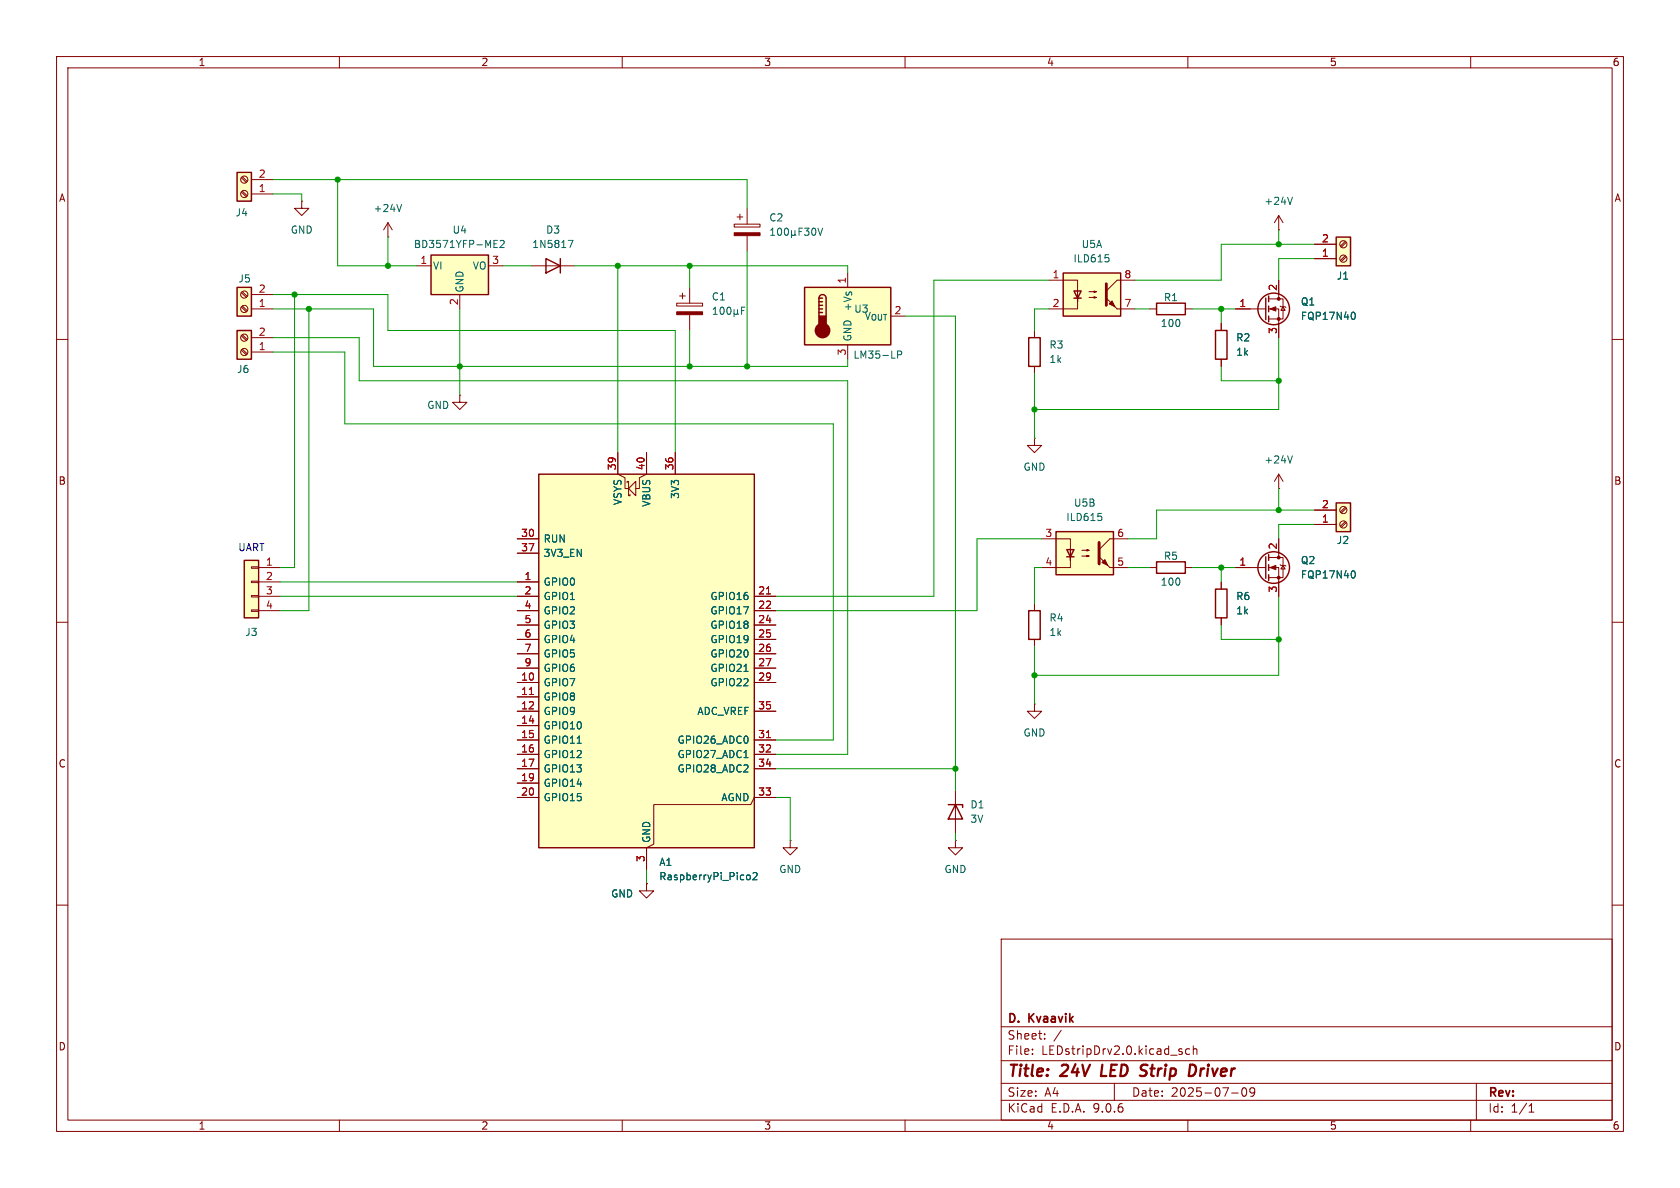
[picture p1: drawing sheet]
<svg xmlns="http://www.w3.org/2000/svg" width="297mm" height="210mm" viewBox="0 0 297 210" stroke-linecap="round" stroke-linejoin="round" font-family="sans-serif">
<g fill="none" stroke="#840000" stroke-width=".18">
<path d="M10 10h277v190h-277zM12 12h273v186h-273zM60 10v2M110 10v2M160 10v2M210 10v2M260 10v2M119.6 53.6h4.6v.5h-4.6zM120.1 52.3h1.1M120.6 51.8v1M121.9 50.8v2.8M121.9 55.6v2.8"/>
<path d="M218.4 54.6h5.4M224.3 52.8h2.5v3.6h-2.5M224.3 54.6h1.8v5.1M226.1 49.5v3.3M226.3 54.1l.1 .1h.8l.1 .2M226.8 54.2l.4 .7h-.8zM10 60h2M285 60h2M224.3 98.6h2.5v3.5h-2.5M226.1 95.3v3.3M226.3 99.8l.1 .1h.8l.1 .2M226.8 99.9l.4 .7h-.8z"/>
<path d="M10 110h2M218.4 100.3h5.4M224.3 100.3h1.8v5.1M285 110h2M10 160h2M177 166h108v32h-108zM285 160h2M60 198v2M110 198v2M160 198v2M177 194.5h108M177 191.5h108"/>
<path d="M177 187.5h108M177 181.5h108M182.5 186.3v.1M182.5 185.5v.1M184.7 183.6v.1M184.7 182.8v.1M187.6 182.1l-1.3 2M197 191.5v3M208.6 185.9l.4 .1v.2l-.2 .2h-.3M208.6 185.4l.4 .1M210 198v2M210.3 185.5l-.4-.1-.3 .3v.4l.1 .2h.6"/>
<path d="M211 185.5l.2-.1 .3 .1 .1 .9M211 184.9v1.5M217.7 193.2h1.2M219.7 192.4l.2-.1a.81 .81 0 0 1 .6 .6 .81 .81 0 0 1-.3 .8l-.2 .1a.81 .81 0 0 1-.3-1.4zM221.8 192.9l-.3 .3h-.3l-.2-.3 .1-.5 .4-.1 .2 .1a.99 .99 0 0 1-.3 1.4h-.3M260 198v2M261 191.5v6.5M270.3 196.6h.9M270.3 195.5l.4-.4v1.5"/>
</g>
<path d="M194.9 188.2l-.3 2h1M202 189.2l.6 .2M202.1 188.2h.5M202.6 190l-.3 .2h-.5M210.4 188.2h.5a1.08 1.08 0 0 1 .5 1.1 1.08 1.08 0 0 1-.8 .9" fill="none" stroke="#840000" stroke-width=".4"/>
<g fill="#840000" stroke="#840000" stroke-width=".18">
<path d="M119.6 55.1h4.6v.5h-4.6z"/>
<path d="M224.5 100.3l1.1-.4v.8z"/>
<path d="M224.5 54.6l1.1-.4v.8z"/>
<circle cx="226.1" cy="98.6" r=".25"/>
<circle cx="226.1" cy="102.1" r=".25"/>
<circle cx="226.1" cy="52.8" r=".25"/>
<circle cx="226.1" cy="56.4" r=".25"/>
</g>
<path d="M126.1 55.6h.7M126.1 54.7l.3-.4v1.3M127.4 54.4l.2-.1a.68 .68 0 0 1 .4 .6 .68 .68 0 0 1-.4 .7l-.2-.2-.1-.3zM128.6 54.4l.2-.1a.68 .68 0 0 1 .4 .6 .68 .68 0 0 1-.4 .7l-.2-.2-.1-.3zM129.8 55.4l.2 .2h.2l.2-.2M129.8 54.7v1.3M130.4 55.4l.2 .2M130.4 54.7v.7M131.1 54.9h.4M131.7 54.3h-.6v1.3M239.2 55.2a.68 .68 0 0 1 .4 .6 .68 .68 0 0 1-.4 .7M239.2 100.9a.68 .68 0 0 1 .4 .6 .68 .68 0 0 1-.4 .7" fill="none" stroke="#006464" stroke-width=".18"/>
<g fill="none" stroke="#840000" stroke-width=".25">
<path d="M223.8 52.7v3.8M224.3 52.3v1M224.3 54.1v1M224.3 55.9v1M223.8 98.4v3.8M224.3 98v1.1M224.3 99.8v1M224.3 101.6v1"/>
<circle cx="225.2" cy="54.6" r="2.79"/>
<circle cx="225.2" cy="100.3" r="2.79"/>
</g>
<path d="M236.2 41.9h2.6v5.1h-2.6z" fill="#ffffc2"/>
<path d="M236.2 41.9h2.6v5.1h-2.6z" fill="none" stroke="#840000" stroke-width=".25"/>
<g fill="none" stroke="#840000" stroke-width=".18">
<path d="M232.4 45.7h3.8M232.4 43.2h3.8M237.8 45.2l-.8 .9M237.8 42.7l-.8 .8M238 45.4l-.9 .8M238 42.8l-.9 .9M226.1 86.4h.1M226.1 83.8l-.8 1.3M226.1 83.8l.7 1.3M226.1 83.8v2.6M114.3 156.2v1.3h1.3l-1.3 1.3-1.3-1.3h1.3M114.3 156.2h.1"/>
<circle cx="237.5" cy="43.2" r=".63"/>
<circle cx="237.5" cy="45.7" r=".63"/>
</g>
<path d="M228.5 80.6l-.4 1.3" fill="none" stroke="#006464" stroke-width=".18"/>
<path d="M236.2 88.9h2.6v5.1h-2.6z" fill="#ffffc2"/>
<path d="M96.5 45.7l2.6 1.3-2.6 1.3zM99.1 45.7v2.6M214.9 58.4h2v5.1h-2zM236.2 88.9h2.6v5.1h-2.6z" fill="none" stroke="#840000" stroke-width=".25"/>
<g fill="none" stroke="#840000" stroke-width=".18">
<path d="M129.8 39.6h4.6v.5h-4.6zM130.3 38.4h1M130.8 37.8v1.1M132.1 36.8v2.8M226.1 38.1l-.8 1.3M226.1 38.1l.7 1.3M226.1 38.1v2.5M94 47h7.6M132.1 41.7v2.8M215.9 57.2v1.2M226.1 40.6h.1M215.9 63.5v1.3"/>
<path d="M232.4 92.7h3.8M232.4 90.2h3.8M237.8 92.2l-.8 .8M237.8 89.7l-.8 .8M238 92.4l-.9 .8M238 89.8l-.9 .9"/>
<circle cx="237.5" cy="92.7" r=".63"/>
<circle cx="237.5" cy="90.2" r=".63"/>
</g>
<path d="M129.8 41.1h4.6v.6h-4.6z" fill="#840000" stroke="#840000" stroke-width=".18"/>
<g fill="none" stroke="#006464" stroke-width=".18">
<path d="M228.5 34.9l-.4 1.2M100.5 42.5h.8l-.5 1.3M136.2 41.6h.8M136.2 40.7l.4-.4v1.3M137.6 40.4l.2-.1a.68 .68 0 0 1 .4 .7 .68 .68 0 0 1-.4 .6 .84 .84 0 0 1-.2-1.2zM138.8 40.5l.2-.2a.68 .68 0 0 1 .4 .7 .68 .68 0 0 1-.4 .6l-.2-.1-.1-.4zM139.9 41.4l.2 .2h.3l.1-.2M139.9 40.8v1.2M140.5 41.4l.2 .2M140.5 40.8v.6M141.3 40.9h.4M141.9 40.3h-.6v1.3"/>
<path d="M142.2 40.3h.8l-.4 .5 .4 .1v.6l-.2 .1-.6-.1M143.6 40.5l.2-.2a.68 .68 0 0 1 .4 .7 .68 .68 0 0 1-.4 .6l-.2-.1-.1-.4zM144.6 40.3l.4 1.3 .4-1.3"/>
</g>
<path d="M95.2 83.8h38.1v66.1h-38.1z" fill="#ffffc2"/>
<path d="M95.2 83.8h38.1v66.1h-38.1z" fill="none" stroke="#840000" stroke-width=".25"/>
<g fill="none" stroke="#840000" stroke-width=".18">
<path d="M91.4 95.3h3.8M91.4 97.8h3.8M109.2 80v3.8l1.3 .7v1.9h.6M110.9 85.3v-.2h.2v2.5h.3v-.2M111.1 86.4l1.3-1.3v2.5zM114.3 80v3.8l-1.3 .7v1.9h-.6M119.4 80v3.8M91.4 102.9h3.8M91.4 105.4h3.8M91.4 108h3.8M91.4 110.5h3.8M91.4 113h3.8"/>
<path d="M91.4 115.6h3.8M91.4 118.1h3.8M133.3 105.4h3.9M133.3 108h3.9M133.3 110.5h3.9M133.3 113h3.9M133.3 115.6h3.9M133.3 118.1h3.9M91.4 120.7h3.8M91.4 123.2h3.8M91.4 125.7h3.8M91.4 128.3h3.8"/>
<path d="M91.4 130.8h3.8M91.4 133.4h3.8M91.4 135.9h3.8M91.4 138.4h3.8M133.3 120.7h3.9M133.3 125.7h3.9M133.3 130.8h3.9M133.3 133.4h3.9M133.3 135.9h3.9M182.9 124.5v1.2h1.2l-1.2 1.3-1.3-1.3h1.3M182.9 124.5h.1M91.4 141h3.8"/>
<path d="M137.2 141h-3.9l-.6 1.2h-17.1v7l-1.3 .7v3.8"/>
</g>
<path d="M135.5 105h.7M93.6 122.8h.7M135.5 130.4h.7" fill="none" stroke="#a90000" stroke-width=".18"/>
<path d="M131.5 118.7h.7M102 131.4h.8M131.5 133.9h.7M132.1 154.7h.3l.2 .2-.1 .6h-.4M133.1 154.4l.5-.2 .3 .4-.8 .9h.8" fill="none" stroke="#006464" stroke-width=".18"/>
<path d="M142.2 50.8h15.3v10.2h-15.3z" fill="#ffffc2"/>
<path d="M142.2 50.8h15.3v10.2h-15.3zM144.8 52.7a.64 .64 0 0 1 .6-.6 .64 .64 0 0 1 .6 .6v3.2M144.8 52.7v3.2M144.8 52.7h.6M144.8 53.3h.6M144.8 54h.6M144.8 54.6h.6M144.8 55.2h.6M167.6 142.2h2.6v.5M168.9 142.2l1.3 2.6h-2.6z" fill="none" stroke="#840000" stroke-width=".25"/>
<g fill="#840000" stroke="#840000" stroke-width=".25">
<path d="M144.8 55.9h1.2v1.9h-1.2z"/>
<circle cx="145.4" cy="58.4" r="1.27"/>
</g>
<path d="M149.9 48.3v2.5M149.9 61v2.5M168.9 139.7v7.6M139.7 148.6v1.3h1.3l-1.3 1.2-1.3-1.2h1.3M139.7 148.6h.1M168.9 148.6v1.3h1.3l-1.3 1.2-1.3-1.2h1.3M168.9 148.6h.1" fill="none" stroke="#840000" stroke-width=".18"/>
<path d="M158.7 62.7h.6l.1-.2v-.3l-.7-.2v1.3" fill="none" stroke="#006464" stroke-width=".18"/>
<path d="M76.2 45.1h10.2v7h-10.2z" fill="#ffffc2"/>
<path d="M76.2 45.1h10.2v7h-10.2z" fill="none" stroke="#840000" stroke-width=".25"/>
<path d="M68.6 39.4l-.8 1.2M68.6 39.4l.7 1.2M68.6 39.4v2.5M68.6 41.9h.1M73.7 47h2.5M81.3 52.1v2.5M86.4 47h2.5" fill="none" stroke="#840000" stroke-width=".18"/>
<path d="M71 36.1l-.4 1.3M87.3 43.1h.5M87.3 43.8h.6M87.3 42.5h.6M88.4 42.6l.5-.1 .2 .4-.7 .9h.7" fill="none" stroke="#006464" stroke-width=".18"/>
<path d="M41.9 58.4h2.5v5.1h-2.5z" fill="#ffffc2"/>
<path d="M41.9 58.4h2.5v5.1h-2.5z" fill="none" stroke="#840000" stroke-width=".25"/>
<g fill="none" stroke="#840000" stroke-width=".18">
<path d="M42.7 59.4l.8 .8M42.8 59.2l.9 .8M44.4 59.7h3.9M42.7 61.9l.8 .8M42.8 61.7l.9 .9M44.4 62.2h3.9"/>
<circle cx="43.2" cy="59.7" r=".63"/>
<circle cx="43.2" cy="62.2" r=".63"/>
</g>
<path d="M41.9 50.8h2.5v5.1h-2.5z" fill="#ffffc2"/>
<path d="M41.9 50.8h2.5v5.1h-2.5z" fill="none" stroke="#840000" stroke-width=".25"/>
<g fill="none" stroke="#840000" stroke-width=".18">
<path d="M53.3 35.6v1.2h1.3l-1.3 1.3-1.2-1.3h1.2M53.3 35.6h.1M42.7 54.3l.8 .8M42.7 51.7l.8 .9M42.8 54.1l.9 .8M42.8 51.6l.9 .8M44.4 54.6h3.9M44.4 52.1h3.9M81.3 69.9v1.2h1.2l-1.2 1.3-1.3-1.3h1.3M81.3 69.9h.1"/>
<circle cx="43.2" cy="54.6" r=".63"/>
<circle cx="43.2" cy="52.1" r=".63"/>
</g>
<path d="M43.2 99.1h2.5v10.1h-2.5z" fill="#ffffc2"/>
<path d="M204.5 53.6h5v2h-5zM43.2 99.1h2.5v10.1h-2.5z" fill="none" stroke="#840000" stroke-width=".25"/>
<path d="M203.2 54.6h1.3M209.5 54.6h1.3M44.4 100.2h1.3v.3h-1.3zM44.4 102.7h1.3v.3h-1.3zM44.4 105.3h1.3v.2h-1.3zM44.4 107.8h1.3v.3h-1.3zM45.7 100.3h3.8M45.7 102.9h3.8M45.7 105.4h3.8M45.7 108h3.8" fill="none" stroke="#840000" stroke-width=".18"/>
<path d="M41.9 30.5h2.5v5.1h-2.5z" fill="#ffffc2"/>
<path d="M41.9 30.5h2.5v5.1h-2.5zM181.9 59.7h2v5.1h-2zM181.9 108h2v5h-2zM214.9 104.1h2v5.1h-2z" fill="none" stroke="#840000" stroke-width=".25"/>
<g fill="none" stroke="#840000" stroke-width=".18">
<path d="M42.7 34l.8 .8M42.7 31.4l.8 .9M42.8 33.8l.9 .8M42.8 31.2l.9 .9M44.4 34.3h3.9M44.4 31.8h3.9M182.9 58.4v1.3M182.9 77.5v1.2h1.2l-1.2 1.3-1.3-1.3h1.3M182.9 77.5h.1M182.9 64.8v1.2M182.9 106.7v1.3M182.9 113v1.3"/>
<path d="M215.9 102.9v1.2M215.9 109.2v1.3"/>
<circle cx="43.2" cy="31.7" r=".63"/>
<circle cx="43.2" cy="34.3" r=".63"/>
</g>
<path d="M186.7 94h10.1v7.6h-10.1z" fill="#ffffc2"/>
<path d="M186.7 94h10.1v7.6h-10.1zM188.6 97.2h1.3l-.7 1.2zM188.6 98.4h1.3M204.5 99.3h5v2h-5z" fill="none" stroke="#840000" stroke-width=".25"/>
<path d="M184.1 95.3h5.1v3.8v-1.9M189.2 98.4v1.9h-5.1M191.3 97.3h1.2l-.3 .1v-.2l.3 .1M191.3 98.3h1.2l-.3 .1v-.2l.3 .1M199.4 95.3h-3.2l-1.9 1.9M196.2 100.3h3.2M203.2 100.3h1.3M209.5 100.3h1.3" fill="none" stroke="#840000" stroke-width=".18"/>
<path d="M194.3 95.9v3.8" fill="none" stroke="#840000" stroke-width=".51"/>
<g fill="#840000" stroke="#840000" stroke-width=".18">
<path d="M194.8 99.4l.5-.5 .5 1z"/>
<path d="M194.3 98.4l1.9 1.9z"/>
</g>
<path d="M194.1 90.7h.6M194.6 91.2l.2 .3v.3l-.2 .2" fill="none" stroke="#006464" stroke-width=".18"/>
<path d="M188 48.3h10.1v7.6h-10.1z" fill="#ffffc2"/>
<path d="M188 48.3h10.1v7.6h-10.1zM189.9 51.4h1.2l-.6 1.3zM189.9 52.7h1.2" fill="none" stroke="#840000" stroke-width=".25"/>
<g fill="none" stroke="#840000" stroke-width=".18">
<path d="M185.4 49.5h5.1v3.8v-1.9M190.5 52.7v1.9h-5.1M192.5 51.6h1.3l-.4 .1v-.3l.4 .2M192.5 52.6h1.3l-.4 .1v-.2l.4 .1M197.5 54.6h3.2M200.7 49.5h-3.2l-1.9 1.9M215.9 57.2v1.2M218.4 54.6h2.6M226.1 49.5v2.6M226.1 57.2v2.5M232.4 45.7h3.8M232.4 43.2h3.8"/>
<path d="M215.9 63.5v1.3M91.4 95.3h3.8M91.4 97.8h3.8M109.2 80v3.8M114.3 80v3.8M119.4 80v3.8M226.1 95.3v2.5M232.4 92.7h3.8M232.4 90.2h3.8M91.4 102.9h3.8M91.4 105.4h3.8M91.4 108h3.8"/>
<path d="M91.4 110.5h3.8M91.4 113h3.8M91.4 115.6h3.8M91.4 118.1h3.8M133.3 105.4h3.9M133.3 108h3.9M133.3 110.5h3.9M133.3 113h3.9M133.3 115.6h3.9M133.3 118.1h3.9M215.9 102.9v1.2M215.9 109.2v1.3"/>
<path d="M218.4 100.3h2.6M226.1 102.9v2.5M91.4 120.7h3.8M91.4 123.2h3.8M91.4 125.7h3.8M91.4 128.3h3.8M91.4 130.8h3.8M91.4 133.4h3.8M91.4 135.9h3.8M91.4 138.4h3.8M133.3 120.7h3.9M133.3 125.7h3.9"/>
<path d="M133.3 130.8h3.9M133.3 133.4h3.9M133.3 135.9h3.9M91.4 141h3.8M114.3 156.2h.1M114.3 149.9v3.8M133.3 141h3.9"/>
</g>
<path d="M195.6 50.2v3.8" fill="none" stroke="#840000" stroke-width=".51"/>
<g fill="#840000" stroke="#840000" stroke-width=".18">
<path d="M196.1 53.7l.5-.5 .5 1z"/>
<path d="M195.6 52.7l1.9 1.9z"/>
</g>
<path d="M195.4 45h.6M195.8 45.5l.3 .3v.3l-.3 .2M239.2 55.2a.68 .68 0 0 1 .4 .6 .68 .68 0 0 1-.4 .7M131.5 118.7h.7M239.2 100.9a.68 .68 0 0 1 .4 .6 .68 .68 0 0 1-.4 .7M102 131.4h.8M131.5 133.9h.7M132.1 154.7h.3l.2 .2-.1 .6h-.4M133.1 154.4l.5-.2 .3 .4-.8 .9h.8" fill="none" stroke="#006464" stroke-width=".18"/>
<g fill="none" stroke="#009600" stroke-width=".18">
<path d="M48.3 31.8h83.8v5M48.3 34.3h5v1.3M59.7 31.8v15.2h14M48.3 54.6h17.7v10.2h83.9v-1.3M48.3 52.1h20.3v6.3h50.8v21.6M48.3 59.7h15.2v7.6h86.4v66.1h-12.7M52.1 52.1v48.2h-2.6M54.6 54.6v53.4h-5.1M68.6 41.9v5.1M81.3 54.6v15.3M88.9 47h5.1M101.6 47h48.3v1.3"/>
<path d="M109.2 47v33M121.9 47v3.8M121.9 58.4v6.4M132.1 44.5v20.3M160 55.9h8.9v83.8M185.4 54.6h-2.5v3.8M185.4 49.5h-20.3v55.9h-27.9M200.7 54.6h2.5M210.8 54.6h7.6M215.9 54.6v2.6M226.1 40.6v2.6M226.1 59.7v12.7h-43.2"/>
<path d="M232.4 43.2h-16.5v6.3h-15.2M232.4 45.7h-6.3v3.8M48.3 62.2h12.7v12.7h86.3v55.9h-10.1M182.9 66v11.5M215.9 64.8v2.5h10.2M184.1 95.3h-11.4v12.7h-35.5M226.1 86.4v3.8M232.4 92.7h-6.3v2.6M232.4 90.2h-27.9v5.1h-5.1M49.5 105.4h41.9M49.5 102.9h41.9M182.9 114.3v10.2"/>
<path d="M184.1 100.3h-1.2v6.4M199.4 100.3h3.8M210.8 100.3h7.6M215.9 100.3v2.6M215.9 110.5v2.5h10.2M226.1 105.4v14h-43.2M137.2 135.9h31.7M114.3 153.7v2.5M137.2 141h2.5v7.6M168.9 147.3v1.3"/>
</g>
<path d="M135.5 105h.7M93.6 122.8h.7M135.5 130.4h.7" fill="none" stroke="#a90000" stroke-width=".18"/>
<g fill="#009600" stroke="#009600" stroke-width=".18">
<circle cx="226.1" cy="67.3" r=".46"/>
<circle cx="215.9" cy="54.6" r=".46"/>
<circle cx="226.1" cy="43.2" r=".46"/>
<circle cx="226.1" cy="90.2" r=".46"/>
<circle cx="121.9" cy="47" r=".46"/>
<circle cx="121.9" cy="64.8" r=".46"/>
<circle cx="132.1" cy="64.8" r=".46"/>
<circle cx="109.2" cy="47" r=".46"/>
<circle cx="81.3" cy="64.8" r=".46"/>
<circle cx="182.9" cy="119.4" r=".46"/>
<circle cx="168.9" cy="135.9" r=".46"/>
<circle cx="68.6" cy="47" r=".46"/>
<circle cx="54.6" cy="54.6" r=".46"/>
<circle cx="52.1" cy="52.1" r=".46"/>
<circle cx="59.7" cy="31.8" r=".46"/>
<circle cx="215.9" cy="100.3" r=".46"/>
<circle cx="226.1" cy="113" r=".46"/>
<circle cx="182.9" cy="72.4" r=".46"/>
</g>
<g font-size="2.8" fill="#840000">
<text x="178" y="190.9">Title:</text>
<text x="187.7" y="190.9">24V</text>
<text x="195.5" y="190.9">LED</text>
<text x="203.3" y="190.9">Strip</text>
<text x="212.6" y="190.9">Driver</text>
</g>
<g font-size="2.1" fill="#840000">
<text x="178" y="184">Sheet:</text>
<text x="178" y="181.2">D.</text>
<text x="182" y="181.2">Kvaavik</text>
<text x="178" y="186.7">File:</text>
<text x="184.1" y="186.7">LEDstripDrv2.0.kicad_sch</text>
<text x="178" y="196.9">KiCad</text>
<text x="178" y="194.1">Size:</text>
<text x="184.7" y="194.1">A4</text>
<text x="185.7" y="196.9">E.D.A.</text>
<text x="193.3" y="196.9">9.0.6</text>
<text x="200" y="194.1">Date:</text>
<text x="207" y="194.1">2025-07-09</text>
<text x="263" y="194.3">Rev:</text>
<text x="263" y="196.9">Id:</text>
<text x="267.1" y="196.9">1/1</text>
</g>
<g font-size="1.8" fill="#840000">
<text x="35" y="11.9">1</text>
<text x="85" y="11.9">2</text>
<text x="135" y="11.9">3</text>
<text x="185" y="11.9">4</text>
<text x="235" y="11.9">5</text>
<text x="285" y="11.9">6</text>
<text x="10.3" y="35.9">A</text>
<text x="285.3" y="35.9">A</text>
<text x="10.3" y="85.9">B</text>
<text x="285.3" y="85.9">B</text>
<text x="10.3" y="135.9">C</text>
<text x="285.3" y="135.9">C</text>
<text x="10.3" y="185.9">D</text>
<text x="285.3" y="185.9">D</text>
<text x="35" y="199.9">1</text>
<text x="85" y="199.9">2</text>
<text x="135" y="199.9">3</text>
<text x="185" y="199.9">4</text>
<text x="235" y="199.9">5</text>
<text x="285" y="199.9">6</text>
</g>
<g font-size="1.8" fill="#a90000">
<text x="45.6" y="34">1</text>
<text x="45.6" y="31.5">2</text>
<text x="74.2" y="46.7">1</text>
<text x="86.9" y="46.7">3</text>
<text x="233.6" y="45.5">1</text>
<text x="233.6" y="42.9">2</text>
<text x="45.6" y="51.8">2</text>
<text x="149.6" y="50.2" transform="rotate(-90 149.6 50.2)">1</text>
<text x="186" y="49.3">1</text>
<text x="198.7" y="49.3">8</text>
<text x="225.8" y="51.5" transform="rotate(-90 225.8 51.5)">2</text>
<text x="45.6" y="59.4">2</text>
<text x="45.6" y="54.4">1</text>
<text x="81" y="54" transform="rotate(-90 81 54)">2</text>
<text x="158" y="55.6">2</text>
<text x="186" y="54.4">2</text>
<text x="198.7" y="54.4">7</text>
<text x="219" y="54.4">1</text>
<text x="225.8" y="59.1" transform="rotate(-90 225.8 59.1)">3</text>
<text x="45.6" y="62">1</text>
<text x="149.6" y="62.9" transform="rotate(-90 149.6 62.9)">3</text>
<text x="109" y="83.2" transform="rotate(-90 109 83.2)">39</text>
<text x="114" y="83.2" transform="rotate(-90 114 83.2)">40</text>
<text x="119.1" y="83.2" transform="rotate(-90 119.1 83.2)">36</text>
<text x="233.6" y="89.9">2</text>
<text x="92" y="95">30</text>
<text x="184.7" y="95">3</text>
<text x="197.4" y="95">6</text>
<text x="233.6" y="92.5">1</text>
<text x="46.9" y="100.1">1</text>
<text x="92" y="97.5">37</text>
<text x="184.7" y="100.1">4</text>
<text x="197.4" y="100.1">5</text>
<text x="219" y="100.1">1</text>
<text x="225.8" y="97.2" transform="rotate(-90 225.8 97.2)">2</text>
<text x="46.9" y="102.6">2</text>
<text x="46.9" y="105.2">3</text>
<text x="46.9" y="107.7">4</text>
<text x="92.6" y="102.6">1</text>
<text x="92.6" y="105.2">2</text>
<text x="92.6" y="107.7">4</text>
<text x="133.9" y="105.2">21</text>
<text x="133.9" y="107.7">22</text>
<text x="225.8" y="104.8" transform="rotate(-90 225.8 104.8)">3</text>
<text x="92.6" y="110.2">5</text>
<text x="92.6" y="112.8">6</text>
<text x="133.9" y="110.2">24</text>
<text x="133.9" y="112.8">25</text>
<text x="92.6" y="115.3">7</text>
<text x="92.6" y="117.9">9</text>
<text x="133.9" y="115.3">26</text>
<text x="133.9" y="117.9">27</text>
<text x="92" y="120.4">10</text>
<text x="92" y="122.9">11</text>
<text x="92" y="125.5">12</text>
<text x="133.9" y="120.4">29</text>
<text x="133.9" y="125.5">35</text>
<text x="92" y="128">14</text>
<text x="92" y="130.6">15</text>
<text x="133.9" y="130.6">31</text>
<text x="92" y="133.1">16</text>
<text x="92" y="135.6">17</text>
<text x="133.9" y="133.1">32</text>
<text x="133.9" y="135.6">34</text>
<text x="92" y="138.2">19</text>
<text x="92" y="140.7">20</text>
<text x="133.9" y="140.7">33</text>
<text x="114" y="152.5" transform="rotate(-90 114 152.5)">3</text>
</g>
<g font-size="1.8" fill="#006464">
<text x="41.6" y="38.5">J4</text>
<text x="51.3" y="41.5">GND</text>
<text x="65.9" y="37.7">+24V</text>
<text x="79.9" y="41.5">U4</text>
<text x="96.4" y="41.5">D3</text>
<text x="135.9" y="39.3">C2</text>
<text x="223.4" y="36.4">+24V</text>
<text x="73.1" y="44">BD3571YFP-ME2</text>
<text x="76.5" y="47.9">VI</text>
<text x="83.5" y="47.9">VO</text>
<text x="94" y="44">1N5817</text>
<text x="189.7" y="46.6">ILD615</text>
<text x="191.1" y="44">U5A</text>
<text x="42.1" y="50.1">J5</text>
<text x="82.1" y="51.8" transform="rotate(-90 82.1 51.8)">GND</text>
<text x="125.7" y="53.3">C1</text>
<text x="205.7" y="53.4">R1</text>
<text x="236.2" y="49.6">J1</text>
<text x="150.7" y="55.2" transform="rotate(-90 150.7 55.2)">+V_{S}</text>
<text x="150.9" y="55.5">U3</text>
<text x="152.7" y="56.7">V_{OUT}</text>
<text x="205.1" y="58">100</text>
<text x="229.9" y="54.2">Q1</text>
<text x="229.9" y="56.7">FQP17N40</text>
<text x="150.7" y="60.5" transform="rotate(-90 150.7 60.5)">GND</text>
<text x="150.8" y="63.6">LM35-LP</text>
<text x="185.4" y="61.8">R3</text>
<text x="185.4" y="64.4">1k</text>
<text x="218.4" y="60.6">R2</text>
<text x="218.4" y="63.1">1k</text>
<text x="41.8" y="66.1">J6</text>
<text x="75.4" y="72.5">GND</text>
<text x="180.8" y="83.4">GND</text>
<text x="223.4" y="82.1">+24V</text>
<text x="110.1" y="89.4" transform="rotate(-90 110.1 89.4)">VSYS</text>
<text x="115.2" y="89.7" transform="rotate(-90 115.2 89.7)">VBUS</text>
<text x="120.2" y="88.3" transform="rotate(-90 120.2 88.3)">3V3</text>
<text x="189.8" y="89.8">U5B</text>
<text x="188.4" y="92.3">ILD615</text>
<text x="96" y="96.1">RUN</text>
<text x="96" y="98.7">3V3_EN</text>
<text x="205.7" y="99.2">R5</text>
<text x="229.9" y="99.9">Q2</text>
<text x="236.2" y="96.4">J2</text>
<text x="96" y="103.7">GPIO0</text>
<text x="96" y="106.3">GPIO1</text>
<text x="125.5" y="106.3">GPIO16</text>
<text x="205.1" y="103.7">100</text>
<text x="218.4" y="106.3">R6</text>
<text x="229.9" y="102.5">FQP17N40</text>
<text x="43.3" y="112.6">J3</text>
<text x="96" y="108.8">GPIO2</text>
<text x="96" y="111.4">GPIO3</text>
<text x="96" y="113.9">GPIO4</text>
<text x="125.5" y="108.8">GPIO17</text>
<text x="125.5" y="111.4">GPIO18</text>
<text x="125.5" y="113.9">GPIO19</text>
<text x="185.4" y="110.1">R4</text>
<text x="185.4" y="112.6">1k</text>
<text x="218.4" y="108.8">1k</text>
<text x="96" y="116.4">GPIO5</text>
<text x="96" y="119">GPIO6</text>
<text x="125.5" y="116.4">GPIO20</text>
<text x="125.5" y="119">GPIO21</text>
<text x="96" y="121.5">GPIO7</text>
<text x="96" y="124.1">GPIO8</text>
<text x="125.5" y="121.5">GPIO22</text>
<text x="96" y="126.6">GPIO9</text>
<text x="96" y="129.1">GPIO10</text>
<text x="96" y="131.7">GPIO11</text>
<text x="119.7" y="131.7">GPIO26_ADC0</text>
<text x="123.2" y="126.6">ADC_VREF</text>
<text x="180.8" y="130.4">GND</text>
<text x="96" y="134.2">GPIO12</text>
<text x="96" y="136.8">GPIO13</text>
<text x="119.7" y="134.2">GPIO27_ADC1</text>
<text x="119.7" y="136.8">GPIO28_ADC2</text>
<text x="96" y="139.3">GPIO14</text>
<text x="96" y="141.8">GPIO15</text>
<text x="127.4" y="141.8">AGND</text>
<text x="171.5" y="143.1">D1</text>
<text x="115.2" y="149.1" transform="rotate(-90 115.2 149.1)">GND</text>
<text x="171.5" y="145.6">3V</text>
<text x="116.5" y="153.3">A1</text>
<text x="116.5" y="155.8">RaspberryPi_Pico2</text>
<text x="137.7" y="154.5">GND</text>
<text x="166.9" y="154.5">GND</text>
<text x="107.9" y="158.9">GND</text>
</g>
<text font-size="1.8" fill="#0000c2" x="42" y="97.6">UART</text>
</svg>
